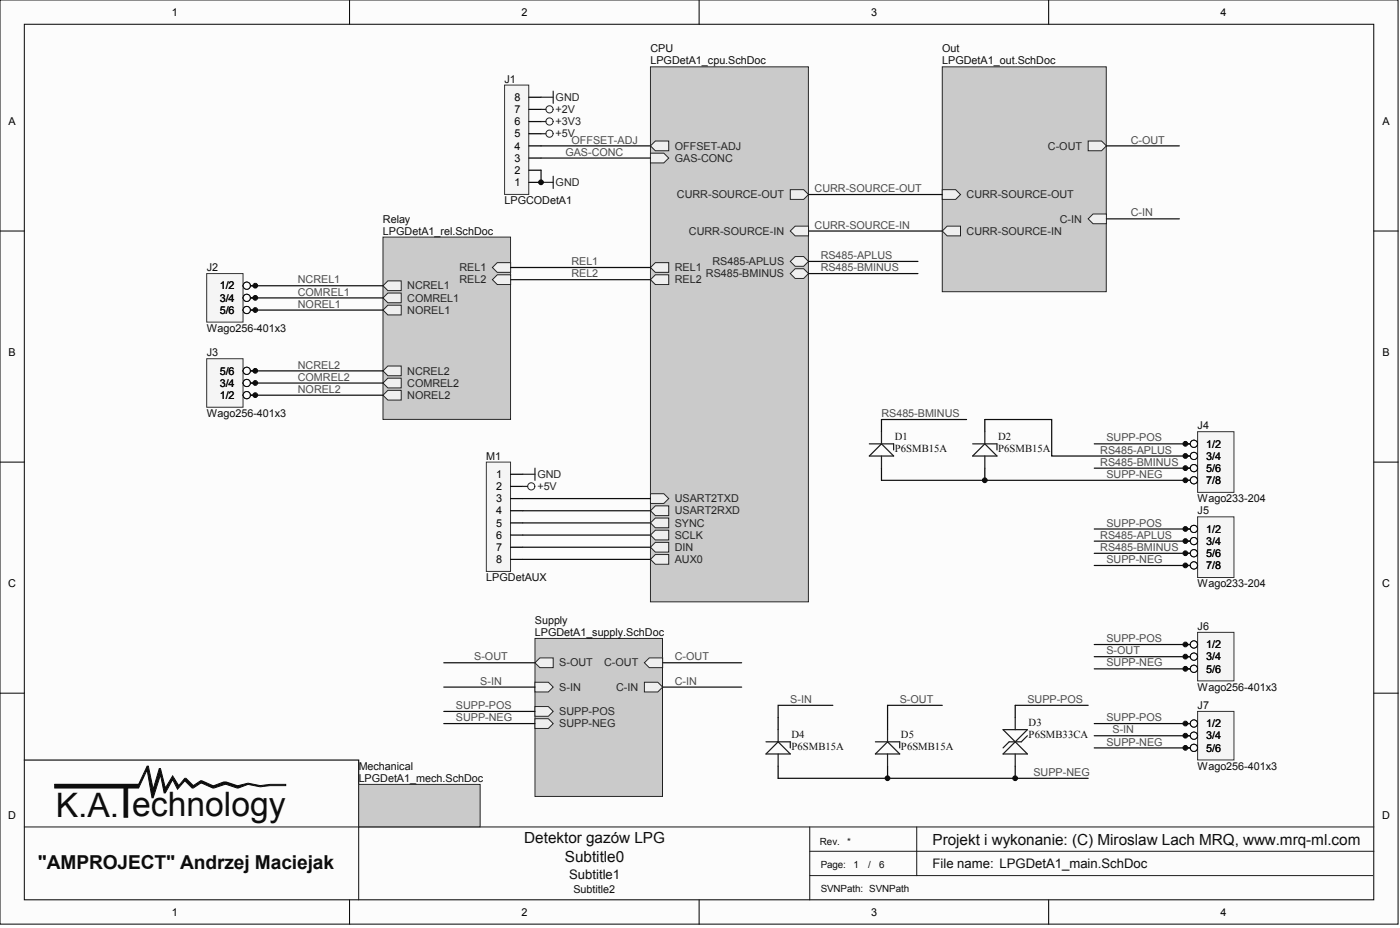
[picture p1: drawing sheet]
<svg xmlns="http://www.w3.org/2000/svg" width="243mm" height="161mm" viewBox="0 0 243 161" stroke-linecap="round" stroke-linejoin="round" font-family="sans-serif">
<g fill="#fcfcfc" stroke="#000" stroke-width=".17">
<path d="M0 0h243.1v160.5h-243.1z"/>
<path d="M4.2 4.2h234.7v152.1h-234.7z"/>
</g>
<path d="M60.8 0v4.2M121.6 0v4.2M182.3 0v4.2M0 40.1h4.2M238.9 40.1h4.2M0 80.3h4.2M238.9 80.3h4.2M0 120.4h4.2M238.9 120.4h4.2M60.8 156.3v4.3M121.6 156.3v4.3M182.3 156.3v4.3" fill="none" stroke="#000" stroke-width=".17"/>
<path d="M4.2 143.7h234.7M62.4 143.7v12.6M140.8 152.1h97.9M140.8 147.9h98.1M140.8 143.7v12.6M159.4 143.7v8.4" fill="none" stroke="#151515" stroke-width=".17"/>
<g fill="#0e0e0e" stroke="#0e0e0e" stroke-width=".17">
<path d="M9.5 136.3h14.6l1.5-3.2h.2l.8 4 1.1-3.6h.2l.8 3.4 1.3-2.1 1.1 1.7 1-1.3h.2l1.3 1.3 1.3-.9 2.1 .9 1.9-.7h.4l1.9 .7 1.9-.4 2.1 .4 1.7-.2h2.8v.2h-2.8l-1.7 .2-2.1-.4-1.9 .6-2.1-.6-2.1 .6-2.1-.8-1.3 .8h-.2l-1.3-1.3-1.2 1.5-.9-1.7-1.3 2.3h-.2l-.6-3.1-1.3 4h-.2l-.8-4.9-1.5 3.2h-14.6z" fill-rule="evenodd"/>
<path d="M21.6 136.5h.6v5.5h-.6z" fill-rule="evenodd"/>
</g>
<path d="M9.5 136.3h14.6" fill="none" stroke="#0e0e0e" stroke-width=".17"/>
<path d="M4.2 132h58.2v11.7" fill="none" stroke="#151515" stroke-width=".21"/>
<path d="M113.1 11.6h27.5v93h-27.5z" fill="#cacaca" stroke="#262626" stroke-width=".17"/>
<g fill="#f0f0f0" stroke="#262626" stroke-width=".17">
<path d="M113.1 25.3l.8-.8h2.4v1.7h-2.4z" fill-rule="evenodd"/>
<path d="M113.1 26.6h2.3l.9 .9-.9 .8h-2.3z" fill-rule="evenodd"/>
<path d="M137.4 33h2.3l.9 .8-.9 .8h-2.3z" fill-rule="evenodd"/>
<path d="M137.4 40.1l.9-.8h2.3v1.7h-2.3z" fill-rule="evenodd"/>
<path d="M137.4 45.4l.9-.8h1.4l.9 .8-.9 .9h-1.4z" fill-rule="evenodd"/>
<path d="M137.4 47.5l.9-.8h1.4l.9 .8-.9 .9h-1.4z" fill-rule="evenodd"/>
<path d="M113.1 46.5l.8-.9h2.4v1.7h-2.4z" fill-rule="evenodd"/>
<path d="M113.1 48.6l.8-.9h2.4v1.7h-2.4z" fill-rule="evenodd"/>
<path d="M113.1 85.8h2.3l.9 .8-.9 .9h-2.3z" fill-rule="evenodd"/>
<path d="M113.1 88.7l.8-.8h2.4v1.7h-2.4z" fill-rule="evenodd"/>
<path d="M113.1 90.8l.8-.8h2.4v1.7h-2.4z" fill-rule="evenodd"/>
<path d="M113.1 93l.8-.9h2.4v1.7h-2.4z" fill-rule="evenodd"/>
<path d="M113.1 95.1l.8-.9h2.4v1.7h-2.4z" fill-rule="evenodd"/>
<path d="M113.1 97.2l.8-.9h2.4v1.7h-2.4z" fill-rule="evenodd"/>
</g>
<path d="M93 110.9h22.2v27.5h-22.2z" fill="#cacaca" stroke="#262626" stroke-width=".17"/>
<g fill="#f0f0f0" stroke="#262626" stroke-width=".17">
<path d="M93 122.7h2.3l.9 .9-.9 .8h-2.3z" fill-rule="evenodd"/>
<path d="M93 124.9h2.3l.9 .8-.9 .9h-2.3z" fill-rule="evenodd"/>
<path d="M93 115.1l.9-.8h2.3v1.7h-2.3z" fill-rule="evenodd"/>
<path d="M93 118.5h2.3l.9 .9-.9 .8h-2.3z" fill-rule="evenodd"/>
<path d="M112 118.5h2.4l.8 .9-.8 .8h-2.4z" fill-rule="evenodd"/>
<path d="M112 115.1l.9-.8h2.3v1.7h-2.3z" fill-rule="evenodd"/>
</g>
<path d="M94.1 25.3h19" fill="none" stroke="#0e0e0e" stroke-width=".21"/>
<path d="M163.8 11.6h28.5v39.1h-28.5z" fill="#cacaca" stroke="#262626" stroke-width=".17"/>
<g fill="#f0f0f0" stroke="#262626" stroke-width=".17">
<path d="M163.8 33h2.4l.8 .8-.8 .8h-2.4z" fill-rule="evenodd"/>
<path d="M189.2 24.5h2.3l.9 .8-.9 .9h-2.3z" fill-rule="evenodd"/>
<path d="M189.2 38l.8-.8h2.4v1.7h-2.4z" fill-rule="evenodd"/>
<path d="M163.8 40.1l.9-.8h2.3v1.7h-2.3z" fill-rule="evenodd"/>
</g>
<path d="M140.6 33.8h23.2M192.4 25.3h12.7M192.4 38h12.7M140.6 40.1h23.2M77.2 115.1h15.8M77.2 119.4h15.8M115.2 115.1h13.8M115.2 119.4h13.8M77.2 123.6h15.8M77.2 125.7h15.8" fill="none" stroke="#0e0e0e" stroke-width=".21"/>
<path d="M208.2 75h6.3v10.5h-6.3z" fill="#f5f5f5" stroke="#343434" stroke-width=".17"/>
<path d="M206.1 77.1h2.1" fill="none" stroke="#000" stroke-width=".21"/>
<circle cx="207.6" cy="77.1" r=".62" fill="#fcfcfc" stroke="#000" stroke-width=".17"/>
<path d="M206.1 77.1h2.1" fill="none" stroke="#000" stroke-width=".21"/>
<circle cx="207.6" cy="77.1" r=".62" fill="#fcfcfc" stroke="#000" stroke-width=".17"/>
<path d="M206.1 79.2h2.1" fill="none" stroke="#000" stroke-width=".21"/>
<circle cx="207.6" cy="79.2" r=".62" fill="#fcfcfc" stroke="#000" stroke-width=".17"/>
<path d="M206.1 79.2h2.1" fill="none" stroke="#000" stroke-width=".21"/>
<circle cx="207.6" cy="79.2" r=".62" fill="#fcfcfc" stroke="#000" stroke-width=".17"/>
<path d="M206.1 81.3h2.1" fill="none" stroke="#000" stroke-width=".21"/>
<circle cx="207.6" cy="81.3" r=".62" fill="#fcfcfc" stroke="#000" stroke-width=".17"/>
<path d="M206.1 81.3h2.1" fill="none" stroke="#000" stroke-width=".21"/>
<circle cx="207.6" cy="81.3" r=".62" fill="#fcfcfc" stroke="#000" stroke-width=".17"/>
<path d="M206.1 83.4h2.1" fill="none" stroke="#000" stroke-width=".21"/>
<circle cx="207.6" cy="83.4" r=".62" fill="#fcfcfc" stroke="#000" stroke-width=".17"/>
<path d="M206.1 83.4h2.1" fill="none" stroke="#000" stroke-width=".21"/>
<circle cx="207.6" cy="83.4" r=".62" fill="#fcfcfc" stroke="#000" stroke-width=".17"/>
<path d="M208.2 89.8h6.3v10.5h-6.3z" fill="#f5f5f5" stroke="#343434" stroke-width=".17"/>
<path d="M206.1 91.9h2.1" fill="none" stroke="#000" stroke-width=".21"/>
<circle cx="207.6" cy="91.9" r=".62" fill="#fcfcfc" stroke="#000" stroke-width=".17"/>
<path d="M206.1 91.9h2.1" fill="none" stroke="#000" stroke-width=".21"/>
<circle cx="207.6" cy="91.9" r=".62" fill="#fcfcfc" stroke="#000" stroke-width=".17"/>
<path d="M206.1 94h2.1" fill="none" stroke="#000" stroke-width=".21"/>
<circle cx="207.6" cy="94" r=".62" fill="#fcfcfc" stroke="#000" stroke-width=".17"/>
<path d="M206.1 94h2.1" fill="none" stroke="#000" stroke-width=".21"/>
<circle cx="207.6" cy="94" r=".62" fill="#fcfcfc" stroke="#000" stroke-width=".17"/>
<path d="M206.1 96.1h2.1" fill="none" stroke="#000" stroke-width=".21"/>
<circle cx="207.6" cy="96.1" r=".62" fill="#fcfcfc" stroke="#000" stroke-width=".17"/>
<path d="M206.1 96.1h2.1" fill="none" stroke="#000" stroke-width=".21"/>
<circle cx="207.6" cy="96.1" r=".62" fill="#fcfcfc" stroke="#000" stroke-width=".17"/>
<path d="M206.1 98.2h2.1" fill="none" stroke="#000" stroke-width=".21"/>
<circle cx="207.6" cy="98.2" r=".62" fill="#fcfcfc" stroke="#000" stroke-width=".17"/>
<path d="M206.1 98.2h2.1" fill="none" stroke="#000" stroke-width=".21"/>
<circle cx="207.6" cy="98.2" r=".62" fill="#fcfcfc" stroke="#000" stroke-width=".17"/>
<path d="M140.6 45.4h19M140.6 47.5h19M190.3 77.1h15.8M190.3 81.3h15.8M190.3 91.9h15.8M190.3 94h15.8M190.3 96.1h15.8M190.3 98.2h15.8" fill="none" stroke="#0e0e0e" stroke-width=".21"/>
<path d="M208.2 123.6h6.3v8.4h-6.3z" fill="#f5f5f5" stroke="#343434" stroke-width=".17"/>
<path d="M206.1 125.7h2.1" fill="none" stroke="#000" stroke-width=".21"/>
<circle cx="207.6" cy="125.7" r=".62" fill="#fcfcfc" stroke="#000" stroke-width=".17"/>
<path d="M206.1 125.7h2.1" fill="none" stroke="#000" stroke-width=".21"/>
<circle cx="207.6" cy="125.7" r=".62" fill="#fcfcfc" stroke="#000" stroke-width=".17"/>
<path d="M206.1 127.8h2.1" fill="none" stroke="#000" stroke-width=".21"/>
<circle cx="207.6" cy="127.8" r=".62" fill="#fcfcfc" stroke="#000" stroke-width=".17"/>
<path d="M206.1 127.8h2.1" fill="none" stroke="#000" stroke-width=".21"/>
<circle cx="207.6" cy="127.8" r=".62" fill="#fcfcfc" stroke="#000" stroke-width=".17"/>
<path d="M206.1 129.9h2.1" fill="none" stroke="#000" stroke-width=".21"/>
<circle cx="207.6" cy="129.9" r=".62" fill="#fcfcfc" stroke="#000" stroke-width=".17"/>
<path d="M206.1 129.9h2.1" fill="none" stroke="#000" stroke-width=".21"/>
<circle cx="207.6" cy="129.9" r=".62" fill="#fcfcfc" stroke="#000" stroke-width=".17"/>
<path d="M208.2 109.9h6.3v8.4h-6.3z" fill="#f5f5f5" stroke="#343434" stroke-width=".17"/>
<path d="M206.1 112h2.1" fill="none" stroke="#000" stroke-width=".21"/>
<circle cx="207.6" cy="112" r=".62" fill="#fcfcfc" stroke="#000" stroke-width=".17"/>
<path d="M206.1 112h2.1" fill="none" stroke="#000" stroke-width=".21"/>
<circle cx="207.6" cy="112" r=".62" fill="#fcfcfc" stroke="#000" stroke-width=".17"/>
<path d="M206.1 114.1h2.1" fill="none" stroke="#000" stroke-width=".21"/>
<circle cx="207.6" cy="114.1" r=".62" fill="#fcfcfc" stroke="#000" stroke-width=".17"/>
<path d="M206.1 114.1h2.1" fill="none" stroke="#000" stroke-width=".21"/>
<circle cx="207.6" cy="114.1" r=".62" fill="#fcfcfc" stroke="#000" stroke-width=".17"/>
<path d="M206.1 116.2h2.1" fill="none" stroke="#000" stroke-width=".21"/>
<circle cx="207.6" cy="116.2" r=".62" fill="#fcfcfc" stroke="#000" stroke-width=".17"/>
<path d="M206.1 116.2h2.1" fill="none" stroke="#000" stroke-width=".21"/>
<circle cx="207.6" cy="116.2" r=".62" fill="#fcfcfc" stroke="#000" stroke-width=".17"/>
<path d="M153.3 72.9h14.8M171.2 72.9h11.7v6.3h23.2M153.3 83.4h52.8M190.3 112h15.8M190.3 114.1h15.8M190.3 116.2h15.8M163.8 122.5h-9.5v2.2M176.5 122.5h12.7M190.3 125.7h15.8M190.3 127.8h15.8M190.3 129.9h15.8" fill="none" stroke="#0e0e0e" stroke-width=".21"/>
<path d="M153.3 72.9v2.1M171.2 72.9v2.1M153.3 81.3v2.1M171.2 81.3v2.1M154.3 124.7v2.1M154.3 133.1v2.1M176.5 122.5v2.2M176.5 133.1v2.1" fill="none" stroke="#000" stroke-width=".21"/>
<g fill="none" stroke="#1c1c1c" stroke-width=".21">
<path d="M151.1 79.2l2.2-2.1 2.1 2.1zM151.1 77.1h4.3v1.1M153.3 75v2.1M153.3 79.2v2.1M169.1 79.2l2.1-2.1 2.1 2.1zM169.1 77.1h4.2v1.1M171.2 75v2.1M171.2 79.2v2.1M152.2 131l2.1-2.1 2.1 2.1zM152.2 128.9h4.2v1M154.3 126.8v2.1M154.3 131v2.1"/>
<path d="M174.4 126.8h4.2l-4.2 4.2h4.2zM176.5 124.7v2.1M176.5 131v2.1M178.6 127.8l-1 1.1h-2.1l-1.1 1"/>
</g>
<path d="M62.4 136.3h21.1v7.3h-21.1z" fill="#cacaca" stroke="#262626" stroke-width=".17"/>
<path d="M87.7 14.8h4.2v19h-4.2z" fill="#f5f5f5" stroke="#343434" stroke-width=".17"/>
<path d="M92 19h2.1M92 16.9h2.1M92 31.7h2.1M92 29.6h2.1M92 27.5h2.1M92 25.3h2.1M92 23.2h2.1M92 21.1h2.1" fill="none" stroke="#000" stroke-width=".21"/>
<path d="M94.1 16.9h2.1M96.2 15.8v2.1M94.1 31.7h2.1M94.1 21.1h.8M94.1 23.2h.8M96.2 30.6v2.1" fill="none" stroke="#262626" stroke-width=".21"/>
<g fill="none" stroke="#262626" stroke-width=".17">
<circle cx="95.5" cy="21.1" r=".62"/>
<circle cx="95.5" cy="23.2" r=".62"/>
</g>
<path d="M94.1 29.6v2.1M94.1 27.5h19" fill="none" stroke="#0e0e0e" stroke-width=".21"/>
<path d="M66.6 41.2h22.2v31.7h-22.2z" fill="#cacaca" stroke="#262626" stroke-width=".17"/>
<g fill="#f0f0f0" stroke="#262626" stroke-width=".17">
<path d="M85.6 46.5l.9-.9h2.3v1.7h-2.3z" fill-rule="evenodd"/>
<path d="M85.6 48.6l.9-.9h2.3v1.7h-2.3z" fill-rule="evenodd"/>
<path d="M66.6 51.8l.8-.9h2.4v1.7h-2.4z" fill-rule="evenodd"/>
<path d="M66.6 66.5l.8-.8h2.4v1.7h-2.4z" fill-rule="evenodd"/>
<path d="M66.6 53.9l.8-.9h2.4v1.7h-2.4z" fill-rule="evenodd"/>
<path d="M66.6 68.7l.8-.9h2.4v1.7h-2.4z" fill-rule="evenodd"/>
<path d="M66.6 49.6l.8-.8h2.4v1.7h-2.4z" fill-rule="evenodd"/>
<path d="M66.6 64.4l.8-.8h2.4v1.7h-2.4z" fill-rule="evenodd"/>
</g>
<path d="M88.8 46.5h24.3M88.8 48.6h24.3" fill="none" stroke="#0e0e0e" stroke-width=".21"/>
<path d="M35.9 47.5h6.4v8.5h-6.4z" fill="#f5f5f5" stroke="#343434" stroke-width=".17"/>
<path d="M42.3 49.6h2.1" fill="none" stroke="#000" stroke-width=".21"/>
<circle cx="42.9" cy="49.6" r=".62" fill="#fcfcfc" stroke="#000" stroke-width=".17"/>
<path d="M42.3 49.6h2.1" fill="none" stroke="#000" stroke-width=".21"/>
<circle cx="42.9" cy="49.6" r=".62" fill="#fcfcfc" stroke="#000" stroke-width=".17"/>
<path d="M42.3 51.8h2.1" fill="none" stroke="#000" stroke-width=".21"/>
<circle cx="42.9" cy="51.7" r=".62" fill="#fcfcfc" stroke="#000" stroke-width=".17"/>
<path d="M42.3 51.8h2.1" fill="none" stroke="#000" stroke-width=".21"/>
<circle cx="42.9" cy="51.7" r=".62" fill="#fcfcfc" stroke="#000" stroke-width=".17"/>
<path d="M42.3 53.9h2.1" fill="none" stroke="#000" stroke-width=".21"/>
<circle cx="42.9" cy="53.9" r=".62" fill="#fcfcfc" stroke="#000" stroke-width=".17"/>
<path d="M42.3 53.9h2.1" fill="none" stroke="#000" stroke-width=".21"/>
<circle cx="42.9" cy="53.9" r=".62" fill="#fcfcfc" stroke="#000" stroke-width=".17"/>
<path d="M35.9 62.3h6.4v8.5h-6.4z" fill="#f5f5f5" stroke="#343434" stroke-width=".17"/>
<path d="M42.3 68.7h2.1" fill="none" stroke="#000" stroke-width=".21"/>
<circle cx="42.9" cy="68.6" r=".62" fill="#fcfcfc" stroke="#000" stroke-width=".17"/>
<path d="M42.3 68.7h2.1" fill="none" stroke="#000" stroke-width=".21"/>
<circle cx="42.9" cy="68.6" r=".62" fill="#fcfcfc" stroke="#000" stroke-width=".17"/>
<path d="M42.3 66.5h2.1" fill="none" stroke="#000" stroke-width=".21"/>
<circle cx="42.9" cy="66.5" r=".62" fill="#fcfcfc" stroke="#000" stroke-width=".17"/>
<path d="M42.3 66.5h2.1" fill="none" stroke="#000" stroke-width=".21"/>
<circle cx="42.9" cy="66.5" r=".62" fill="#fcfcfc" stroke="#000" stroke-width=".17"/>
<path d="M42.3 64.4h2.1" fill="none" stroke="#000" stroke-width=".21"/>
<circle cx="42.9" cy="64.4" r=".62" fill="#fcfcfc" stroke="#000" stroke-width=".17"/>
<path d="M42.3 64.4h2.1" fill="none" stroke="#000" stroke-width=".21"/>
<circle cx="42.9" cy="64.4" r=".62" fill="#fcfcfc" stroke="#000" stroke-width=".17"/>
<path d="M44.4 49.6h22.2M44.4 51.8h22.2M44.4 53.9h22.2M44.4 64.4h22.2M44.4 66.5h22.2M44.4 68.7h22.2" fill="none" stroke="#0e0e0e" stroke-width=".21"/>
<circle cx="95.5" cy="19" r=".62" fill="none" stroke="#262626" stroke-width=".17"/>
<path d="M94.1 19h.8" fill="none" stroke="#262626" stroke-width=".21"/>
<path d="M84.6 80.3h4.2v19h-4.2z" fill="#f5f5f5" stroke="#343434" stroke-width=".17"/>
<path d="M88.8 82.4h2.1M88.8 84.5h2.1M88.8 86.6h2.1M88.8 88.7h2.1M88.8 90.8h2.1M88.8 93h2.1M88.8 95.1h2.1M88.8 97.2h2.1M135.3 124.7v2.1M135.3 133.1v2.1" fill="none" stroke="#000" stroke-width=".21"/>
<path d="M90.9 82.4h2.1M90.9 84.5h.8M93 81.3v2.1" fill="none" stroke="#262626" stroke-width=".21"/>
<circle cx="92.4" cy="84.5" r=".62" fill="none" stroke="#262626" stroke-width=".17"/>
<path d="M90.9 86.6h22.2M90.9 88.7h22.2M90.9 90.8h22.2M90.9 93h22.2M90.9 95.1h22.2M90.9 97.2h22.2M135.3 135.2h53.9M144.8 122.5h-9.5v2.2" fill="none" stroke="#0e0e0e" stroke-width=".21"/>
<path d="M133.2 131l2.1-2.1 2.1 2.1zM133.2 128.9h4.2v1M135.3 126.8v2.1M135.3 131v2.1" fill="none" stroke="#1c1c1c" stroke-width=".21"/>
<g fill="#0e0e0e" stroke="#0e0e0e" stroke-width=".17">
<circle cx="44.4" cy="68.6" r=".41"/>
<circle cx="44.4" cy="66.5" r=".41"/>
<circle cx="44.4" cy="64.4" r=".41"/>
<circle cx="44.4" cy="53.9" r=".41"/>
<circle cx="44.4" cy="51.7" r=".41"/>
<circle cx="44.4" cy="49.6" r=".41"/>
<circle cx="94.1" cy="31.7" r=".41"/>
<circle cx="154.3" cy="135.2" r=".41"/>
<circle cx="171.2" cy="83.4" r=".41"/>
<circle cx="176.5" cy="135.2" r=".41"/>
<circle cx="206.1" cy="129.9" r=".41"/>
<circle cx="206.1" cy="127.8" r=".41"/>
<circle cx="206.1" cy="125.7" r=".41"/>
<circle cx="206.1" cy="116.2" r=".41"/>
<circle cx="206.1" cy="114.1" r=".41"/>
<circle cx="206.1" cy="112" r=".41"/>
<circle cx="206.1" cy="98.2" r=".41"/>
<circle cx="206.1" cy="96.1" r=".41"/>
<circle cx="206.1" cy="94" r=".41"/>
<circle cx="206.1" cy="91.9" r=".41"/>
<circle cx="206.1" cy="83.4" r=".41"/>
<circle cx="206.1" cy="81.3" r=".41"/>
<circle cx="206.1" cy="79.2" r=".41"/>
<circle cx="206.1" cy="77.1" r=".41"/>
</g>
<g font-size="5.9" fill="#0e0e0e">
<text x="9.7" y="142">K.A.</text>
<text x="23" y="141.8">echnology</text>
</g>
<text font-size="3.3" fill="#0e0e0e" x="6.6" y="151">&quot;AMPROJECT&quot; Andrzej Maciejak</text>
<g font-size="2.7" fill="#0e0e0e">
<text x="91.2" y="146.5">Detektor gazów LPG</text>
<text x="98.2" y="149.7">Subtitle0</text>
<text x="162.1" y="146.7">Projekt i wykonanie: (C) Miroslaw Lach MRQ, www.mrq-ml.com</text>
</g>
<g font-size="2.3" fill="#0e0e0e">
<text x="99" y="152.7">Subtitle1</text>
<text x="162.1" y="150.8">File name: LPGDetA1_main.SchDoc</text>
</g>
<g font-size="1.9">
<text x="29.9" y="2.7">1</text>
<text x="90.7" y="2.7">2</text>
<text x="151.4" y="2.7">3</text>
<text x="212.2" y="2.7">4</text>
<text x="89.4" y="17.5">8</text>
<text x="1.5" y="21.8">A</text>
<text x="89.4" y="23.9">5</text>
<text x="89.4" y="21.8">6</text>
<text x="89.4" y="19.7">7</text>
<text x="240.4" y="21.8">A</text>
<text x="89.4" y="28.1">3</text>
<text x="89.4" y="26">4</text>
<text x="89.4" y="32.3">1</text>
<text x="89.4" y="30.2">2</text>
<text x="38.2" y="50.3">1/2</text>
<text x="38.2" y="52.4">3/4</text>
<text x="38.2" y="54.5">5/6</text>
<text x="1.5" y="61.9">B</text>
<text x="38.2" y="65.1">5/6</text>
<text x="240.4" y="61.9">B</text>
<text x="38.2" y="69.3">1/2</text>
<text x="38.2" y="67.2">3/4</text>
<text x="209.7" y="77.8">1/2</text>
<text x="86.3" y="83">1</text>
<text x="209.7" y="79.9">3/4</text>
<text x="209.7" y="82">5/6</text>
<text x="86.3" y="85.2">2</text>
<text x="86.3" y="87.3">3</text>
<text x="86.3" y="89.4">4</text>
<text x="209.7" y="84.1">7/8</text>
<text x="86.3" y="91.5">5</text>
<text x="86.3" y="93.6">6</text>
<text x="86.3" y="95.7">7</text>
<text x="209.7" y="92.5">1/2</text>
<text x="209.7" y="94.7">3/4</text>
<text x="86.3" y="97.8">8</text>
<text x="209.7" y="96.8">5/6</text>
<text x="209.7" y="98.9">7/8</text>
<text x="1.4" y="102.1">C</text>
<text x="240.3" y="102.1">C</text>
<text x="209.7" y="112.6">1/2</text>
<text x="209.7" y="114.7">3/4</text>
<text x="209.7" y="116.8">5/6</text>
<text x="209.7" y="126.4">1/2</text>
<text x="209.7" y="128.5">3/4</text>
<text x="209.7" y="130.6">5/6</text>
<text x="1.4" y="142.2">D</text>
<text x="240.3" y="142.2">D</text>
<text x="29.9" y="159.1">1</text>
<text x="90.7" y="159.1">2</text>
<text x="151.4" y="159.1">3</text>
<text x="212.2" y="159.1">4</text>
</g>
<g font-size="1.9" fill="#0e0e0e">
<text x="113.1" y="9.1">CPU</text>
<text x="113.1" y="11.2">LPGDetA1_cpu.SchDoc</text>
<text x="163.8" y="9.1">Out</text>
<text x="163.8" y="11.2">LPGDetA1_out.SchDoc</text>
<text x="87.7" y="14.4">J1</text>
<text x="87.7" y="35.5">LPGCODetA1</text>
<text x="66.6" y="38.7">Relay</text>
<text x="66.6" y="40.8">LPGDetA1_rel.SchDoc</text>
<text x="35.9" y="47.1">J2</text>
<text x="35.9" y="57.7">Wago256-401x3</text>
<text x="35.9" y="61.9">J3</text>
<text x="35.9" y="72.5">Wago256-401x3</text>
<text x="155.6" y="76.4">D1</text>
<text x="173.6" y="76.4">D2</text>
<text x="208.2" y="74.6">J4</text>
<text x="84.6" y="79.9">M1</text>
<text x="155.6" y="78.6">P6SMB15A</text>
<text x="173.6" y="78.6">P6SMB15A</text>
<text x="208.2" y="87.3">Wago233-204</text>
<text x="208.2" y="89.4">J5</text>
<text x="84.6" y="101">LPGDetAUX</text>
<text x="208.2" y="102.1">Wago233-204</text>
<text x="93" y="108.4">Supply</text>
<text x="93" y="110.5">LPGDetA1_supply.SchDoc</text>
<text x="208.2" y="109.4">J6</text>
<text x="208.2" y="123.2">J7</text>
<text x="208.2" y="120">Wago256-401x3</text>
<text x="137.6" y="128.2">D4</text>
<text x="137.6" y="130.3">P6SMB15A</text>
<text x="156.6" y="128.2">D5</text>
<text x="156.6" y="130.3">P6SMB15A</text>
<text x="178.8" y="126.1">D3</text>
<text x="178.8" y="128.2">P6SMB33CA</text>
<text x="62.4" y="133.7">Mechanical</text>
<text x="62.4" y="135.9">LPGDetA1_mech.SchDoc</text>
<text x="208.2" y="133.7">Wago256-401x3</text>
<text x="99.7" y="155.1">Subtitle2</text>
</g>
<g font-size="1.9" fill="#262626">
<text x="96.6" y="17.5">GND</text>
<text x="96.6" y="21.8">+3V3</text>
<text x="96.6" y="23.9">+5V</text>
<text x="96.6" y="19.7">+2V</text>
<text x="117.3" y="26">OFFSET-ADJ</text>
<text x="117.3" y="28.1">GAS-CONC</text>
<text x="182.2" y="26">C-OUT</text>
<text x="96.6" y="32.3">GND</text>
<text x="117.7" y="34.4">CURR-SOURCE-OUT</text>
<text x="168.1" y="34.4">CURR-SOURCE-OUT</text>
<text x="119.8" y="40.8">CURR-SOURCE-IN</text>
<text x="168.1" y="40.8">CURR-SOURCE-IN</text>
<text x="184.3" y="38.7">C-IN</text>
<text x="79.9" y="47.1">REL1</text>
<text x="117.3" y="47.1">REL1</text>
<text x="123.9" y="46.1">RS485-APLUS</text>
<text x="70.8" y="52.4">COMREL1</text>
<text x="70.8" y="50.3">NCREL1</text>
<text x="79.9" y="49.2">REL2</text>
<text x="117.3" y="49.2">REL2</text>
<text x="122.7" y="48.2">RS485-BMINUS</text>
<text x="70.8" y="54.5">NOREL1</text>
<text x="70.8" y="65.1">NCREL2</text>
<text x="70.8" y="67.2">COMREL2</text>
<text x="70.8" y="69.3">NOREL2</text>
<text x="93.4" y="83">GND</text>
<text x="93.4" y="85.2">+5V</text>
<text x="117.3" y="87.3">USART2TXD</text>
<text x="117.3" y="89.4">USART2RXD</text>
<text x="117.3" y="91.5">SYNC</text>
<text x="117.3" y="93.6">SCLK</text>
<text x="117.3" y="95.7">DIN</text>
<text x="117.3" y="97.8">AUX0</text>
<text x="97.2" y="115.8">S-OUT</text>
<text x="105" y="115.8">C-OUT</text>
<text x="97.2" y="124.2">SUPP-POS</text>
<text x="97.2" y="120">S-IN</text>
<text x="107.1" y="120">C-IN</text>
<text x="97.2" y="126.4">SUPP-NEG</text>
</g>
<g font-size="1.9" fill="#4c4c4c">
<text x="98.3" y="27">GAS-CONC</text>
<text x="99.4" y="24.9">OFFSET-ADJ</text>
<text x="196.6" y="24.9">C-OUT</text>
<text x="141.6" y="33.4">CURR-SOURCE-OUT</text>
<text x="141.6" y="39.7">CURR-SOURCE-IN</text>
<text x="196.6" y="37.6">C-IN</text>
<text x="99.4" y="46.1">REL1</text>
<text x="142.7" y="47.1">RS485-BMINUS</text>
<text x="142.7" y="45">RS485-APLUS</text>
<text x="51.8" y="49.2">NCREL1</text>
<text x="51.8" y="53.5">NOREL1</text>
<text x="51.8" y="51.3">COMREL1</text>
<text x="99.4" y="48.2">REL2</text>
<text x="51.8" y="64">NCREL2</text>
<text x="51.8" y="68.2">NOREL2</text>
<text x="51.8" y="66.1">COMREL2</text>
<text x="153.3" y="72.5">RS485-BMINUS</text>
<text x="192.4" y="76.7">SUPP-POS</text>
<text x="191.3" y="80.9">RS485-BMINUS</text>
<text x="191.3" y="78.8">RS485-APLUS</text>
<text x="192.4" y="83">SUPP-NEG</text>
<text x="191.3" y="95.7">RS485-BMINUS</text>
<text x="191.3" y="93.6">RS485-APLUS</text>
<text x="192.4" y="91.5">SUPP-POS</text>
<text x="192.4" y="97.8">SUPP-NEG</text>
<text x="192.4" y="111.6">SUPP-POS</text>
<text x="192.4" y="113.7">S-OUT</text>
<text x="82.4" y="114.7">S-OUT</text>
<text x="83.5" y="119">S-IN</text>
<text x="117.3" y="114.7">C-OUT</text>
<text x="117.3" y="119">C-IN</text>
<text x="192.4" y="115.8">SUPP-NEG</text>
<text x="79.3" y="125.3">SUPP-NEG</text>
<text x="79.3" y="123.2">SUPP-POS</text>
<text x="137.4" y="122.1">S-IN</text>
<text x="156.4" y="122.1">S-OUT</text>
<text x="178.6" y="122.1">SUPP-POS</text>
<text x="192.4" y="125.3">SUPP-POS</text>
<text x="192.4" y="129.5">SUPP-NEG</text>
<text x="193.4" y="127.4">S-IN</text>
<text x="179.7" y="134.8">SUPP-NEG</text>
</g>
<g font-size="1.7" fill="#0e0e0e">
<text x="142.6" y="146.7">Rev.</text>
<text x="147.3" y="146.7">*</text>
<text x="142.7" y="155">SVNPath: SVNPath</text>
<text x="142.7" y="150.7">Page:</text>
<text x="148.4" y="150.7">1</text>
<text x="150.9" y="150.7">/</text>
<text x="152.8" y="150.7">6</text>
</g>
</svg>
